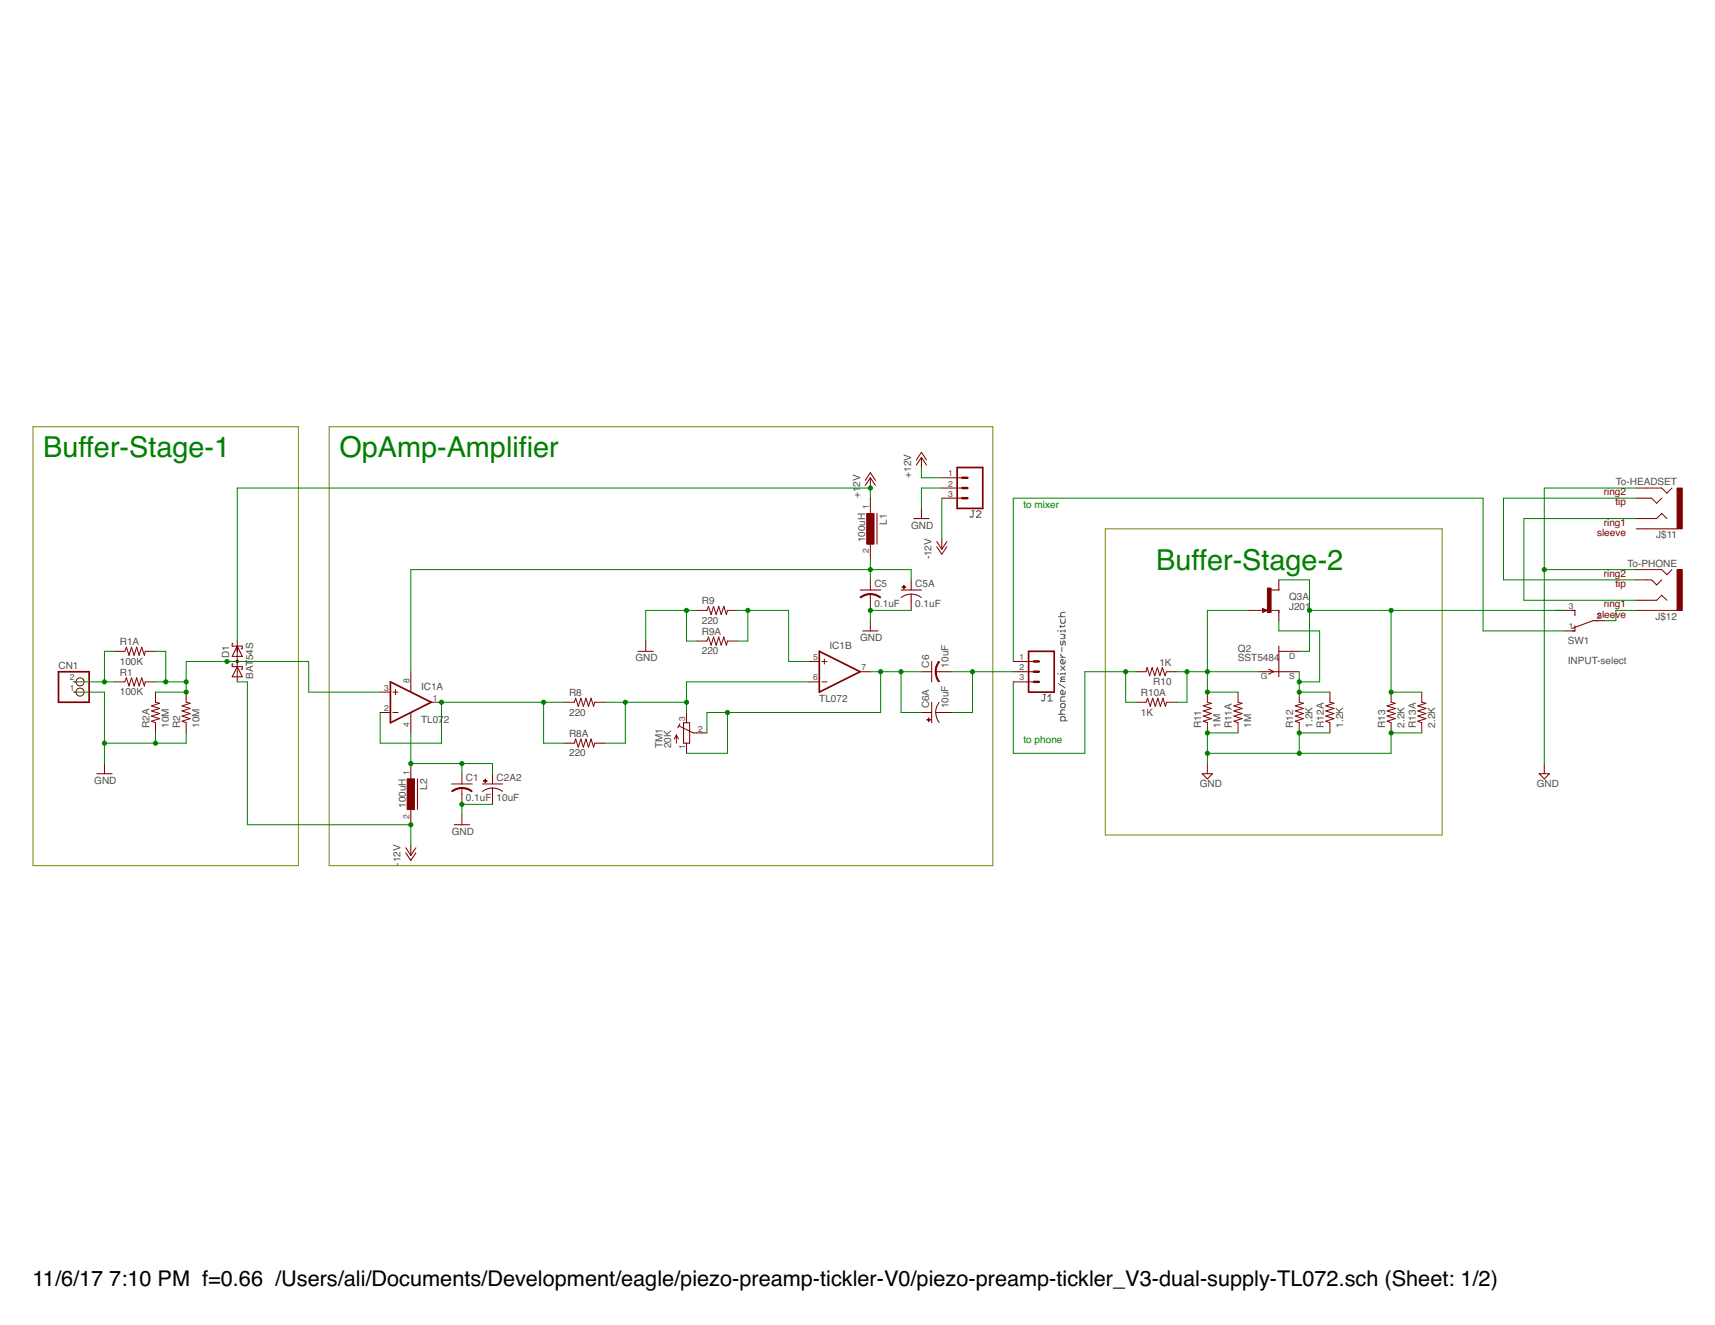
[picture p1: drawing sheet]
<svg xmlns="http://www.w3.org/2000/svg" width="279mm" height="216mm" viewBox="0 0 279 216" stroke-linecap="round" stroke-linejoin="round" font-family="sans-serif">
<path d="M5.4 69.5h43.2v71.6h-43.2zM53.6 69.5h108.2v71.6h-108.2zM180.1 86.2h54.8v49.9h-54.8z" fill="none" stroke="#808000" stroke-width=".16"/>
<g fill="none" stroke="#505050" stroke-width=".16">
<path d="M158.3 83.2h.4M158.5 83.2v.9l-.2 .2-.3-.2M159.1 83.4l.2-.2h.3l.2 .2v.2l-.7 .7h.7M173.5 99.8h-.5l-.2 .2v.3l.2 .2M170 113.2h.3M170.2 113.2v.8l-.2 .2-.3-.2M170.7 114.2h.7M170.7 113.5l.4-.3v1M172.3 109.8h.1M172.3 102.8h.1M172.4 116.4h1.1M172.4 111.4l1.1 .7"/>
<path d="M172.4 100.5h1.1M172.8 100.9v.5l.2 .2h.3l.2-.2v-.5M172.8 101.9v.4M172.8 104.4v.6l.2 .1 .2-.1v-.4l.1-.2 .2 .2v.5M172.8 106.6v.1l.4 .4M172.8 114.8l.2-.2h.3l.2 .2v.3l-.2 .2h-.3l-.2-.2zM172.8 108.5l.7 .7M172.8 107.1h.7M172.8 103.4h.5l.2 .1-.2 .2 .2 .2-.2 .2h-.5M173 110.7l-.2 .1v.2h.7M173 110.7h.5M173 105.5v.7"/>
<path d="M173.5 117.5v-.6l-.2-.1h-.3l-.2 .1v.6h1.1M173.5 102.8h-.7v.2M173.5 107.6v.4l-.2 .2h-.3l-.2-.2v-.4l.4-.1v.7M173.5 109.8h-.7v.2M173.5 112.6v.4l-.2 .2h-.3l-.2-.2v-.4l.4-.1v.7M173.5 113.5h-.5l-.2 .2v.6h.7M173.5 115.7h-.5l-.2 .2v.3l.2 .2M173.5 102.6v.4M173.5 109.6v.4M173.5 110.3h-.5l-.2 .2 .2 .2M173.5 108.5l-.7 .7M173.5 101.9l-.2 .2h-.7"/>
</g>
<g fill="none" stroke="#800000" stroke-width=".17">
<path d="M141 79.1l.8-1.2 .8 1.2M141 78.3l.8-1.3 .8 1.3M149.3 75.8l.8-1.3 .8 1.3M149.3 75l.8-1.3 .8 1.3M140.1 96.1h3.4M142.9 83.7v5M146.8 96.1h3.3M146.8 97.4a2.58 2.58 0 0 1 3.3 0M148.9 84.5h2.5M152.6 88.2l.8 1.3 .9-1.3M152.6 89.1l.8 1.2 .9-1.2M256.2 99.5h.4v.8"/>
<path d="M38 108.2h-.2v.4h1.7v.4h-.2M38 104.9h-.2v.4h1.7v.4h-.2M38.7 108.6l.8 1.7h-1.7zM38.7 105.3l.8 1.7h-1.7zM103.9 106.1h2.5M111.4 117.8h1v3.3h-1zM140.5 102.8h2.5M151.8 107.8v3.3M151.8 114.4v3.4M152.4 116.1a2.77 2.77 0 0 0 .6 1.6M153 114.5a2.6 2.6 0 0 0-.6 1.6M206.7 109l.8 .5-.8 .4"/>
<path d="M208.3 105.3v5M256.6 102v.8h-.4M260.3 101.1h-.8l-3.3 1.3M15.8 126.1h2.5M66.1 138.1l.8 1.3 .9-1.3M66.1 139l.8 1.2 .9-1.2M68 126.9v5M73.6 127.7h3.3M74 134.4h2.5M78.6 127.7h3.3M78.6 128.9a2.69 2.69 0 0 1 3.3 0M195.9 126.1h1.6l-.8 .8z"/>
<path d="M250.8 126.1h1.6l-.8 .8z"/>
</g>
<g fill="none" stroke="#800000" stroke-width=".16">
<path d="M141.8 77.9v1.6M150.1 74.5v1.7M153.4 79.5h3.4M153.4 77.9h3.4M266.6 79.5h4.1l.9 .8 .8-.8M113.5 99.5h1.7l.2-.7 .4 1.3 .4-1.3 .5 1.3 .4-1.3 .4 1.3 .4-1.3 .4 1.3 .2-.6h1.7M141.8 81.2v3.3M141.8 87.8v3.4M141.8 94.5v1.6M141.8 96.8v2.7M148.4 94.5v1.6M148.4 96.8v2.7"/>
<path d="M150.1 82.8v1.7M153.4 81.2h3.4M153.4 87.8v1.7M203.3 99.5h3.2M205.7 99.1l.8 .4-.8 .3zM207 99.5h1.3v1.6M208.3 94.5v1.6h-1.3M254.9 99.5h1.7M266.6 99.5h6.6M266.6 81.2h2.5l.8 .8 .8-.8M266.6 84.5h3.3l.8-.8 .9 .8M266.6 86.2h6.6"/>
<path d="M266.6 92.8h4.1l.9 .8 .8-.8M266.6 94.5h2.5l.8 .8 .8-.8M266.6 97.8h3.3l.8-.8 .9 .8M12 112.8h.4M12 111.1h.4M18.7 111.1h1.6l.3-.7 .4 1.4 .4-1.4 .4 1.4 .5-1.4 .4 1.4 .4-1.4 .4 1.4 .2-.7h1.6M18.7 106.1h1.6l.3-.6 .4 1.3 .4-1.3 .4 1.3 .5-1.3 .4 1.3 .4-1.3 .4 1.3 .2-.7h1.6M25.3 112.8v1.6l.7 .2-1.3 .4 1.3 .4-1.3 .4 1.3 .5-1.3 .4 1.3 .4-1.3 .4 .6 .3v1.6M30.3 112.8v1.6l.7 .2-1.3 .4 1.3 .4-1.3 .4 1.3 .5-1.3 .4 1.3 .4-1.3 .4 .6 .3v1.6M37 107.8h1.7M38.7 104.5v6.6M61.9 112.8h1.7"/>
<path d="M61.9 116.1h1.7M64 112.8h.9M64 116.1h.9M64.4 112.4v.8M66.9 109.5v3.3M66.9 116.1v3.3M70.3 114.4h1.6M91.9 114.4h1.7l.2-.6 .4 1.3 .4-1.3 .4 1.3 .5-1.3 .4 1.3 .4-1.3 .4 1.3 .2-.7h1.6M105.2 104.5v1.6M110.2 119.8v1.3M110.2 119.8l-.3 .6M110.2 119.8l.3 .6"/>
<path d="M110.6 118.3l2.3 1.1h2.3M110.7 118l-.3 .6M111.8 116.1v1.7M113.5 104.5h1.7l.2-.7 .4 1.3 .4-1.3 .5 1.3 .4-1.3 .4 1.3 .4-1.3 .4 1.3 .2-.6h1.7M131.8 107.8h1.7M131.8 111.1h1.7M133.9 107.8h.8M133.9 111.1h.8M134.3 107.4v.8M140.1 109.5h1.7M141.8 101.1v1.7M150.1 116.1h1.7"/>
<path d="M150.1 109.5h1.7M152.4 116.1h2.7M152.4 109.5h2.7M165.1 107.8h3.3M165.1 111.1h3.3M165.1 109.5h3.3M185.1 114.4h1.6l.3-.6 .4 1.3 .4-1.3 .4 1.3 .4-1.3 .4 1.3 .5-1.3 .4 1.3 .1-.7h1.7M185.1 109.5h1.6l.2-.7 .4 1.3 .4-1.3 .4 1.3 .5-1.3 .4 1.3 .4-1.3 .4 1.3 .2-.6h1.7M196.7 112.8v1.6l.7 .2-1.4 .4 1.4 .4-1.4 .4 1.4 .5-1.4 .4 1.4 .4-1.4 .4 .7 .3v1.6M201.7 112.8v1.6l.7 .2-1.4 .4 1.4 .4-1.4 .4 1.4 .5-1.4 .4 1.4 .4-1.4 .4 .7 .3v1.6M205 109.5h6.7M208.3 106.1h3.4"/>
<path d="M211.7 112.8v1.6l.6 .2-1.3 .4 1.3 .4-1.3 .4 1.3 .5-1.3 .4 1.3 .4-1.3 .4 .7 .3v1.6M216.7 112.8v1.6l.6 .2-1.3 .4 1.3 .4-1.3 .4 1.3 .5-1.3 .4 1.3 .4-1.3 .4 .7 .3v1.6M226.6 112.8v1.6l.7 .2-1.3 .4 1.3 .4-1.3 .4 1.3 .5-1.3 .4 1.3 .4-1.3 .4 .6 .3v1.6M231.6 112.8v1.6l.7 .2-1.3 .4 1.3 .4-1.3 .4 1.3 .5-1.3 .4 1.3 .4-1.3 .4 .6 .3v1.6M254.9 102.8h1.7M259.9 101.1h1.7M17 124.4v1.7M66.9 124.4v3.3M66.9 131.1v3.3M66.9 137.7v1.7M75.2 126.1v1.6M75.2 128.4v2.7"/>
<path d="M75.2 132.7v1.7M80.2 126.1v1.6M80.2 128.4v2.7M91.9 121.1h1.7l.2-.7 .4 1.4 .4-1.4 .4 1.4 .5-1.4 .4 1.4 .4-1.4 .4 1.4 .2-.7h1.6M111.8 121.1v1.6M196.7 124.4v1.7M251.6 124.4v1.7"/>
<circle cx="13" cy="112.8" r=".66"/>
<circle cx="13" cy="111.1" r=".66"/>
</g>
<path d="M155.9 76.2h4.2v6.6h-4.2zM9.5 109.5h5v4.9h-5zM63.6 111.1l6.7 3.3-6.7 3.4zM133.5 106.1l6.6 3.4-6.6 3.3zM167.6 106.1h4.1v6.7h-4.1z" fill="none" stroke="#800000" stroke-width=".28"/>
<g fill="#800000" stroke="#800000" stroke-width=".16">
<path d="M141.8 96.7l1.1 .2 .6 .4-.1 .1a2.77 2.77 0 0 0-1.6-.5z" fill-rule="evenodd"/>
<path d="M140.1 97.3l.2-.1a2.4 2.4 0 0 1 1.5-.5v.2a2.45 2.45 0 0 0-1.6 .5z" fill-rule="evenodd"/>
<path d="M152.9 107.8l.2 .1a2.64 2.64 0 0 0-.6 1.6h-.1a2.47 2.47 0 0 1 .5-1.7z" fill-rule="evenodd"/>
<path d="M152.4 109.5h.1a2.45 2.45 0 0 0 .6 1.5l-.2 .1a2.43 2.43 0 0 1-.5-1.6z" fill-rule="evenodd"/>
<path d="M75.2 128.3h.3a2.44 2.44 0 0 1 1.4 .6l-.1 .1a2.56 2.56 0 0 0-1.6-.5z" fill-rule="evenodd"/>
<path d="M73.6 128.9l.2-.1a2.49 2.49 0 0 1 1.4-.5v.2a2.82 2.82 0 0 0-1.5 .5z" fill-rule="evenodd"/>
<circle cx="38.6" cy="107.8" r=".21"/>
</g>
<g fill="#800000" stroke="#800000" stroke-width=".16">
<path d="M141.2 83.7h1.2v5h-1.2z"/>
<path d="M273.2 79.5h.9v6.7h-.9z"/>
<path d="M273.2 92.8h.9v6.7h-.9z"/>
<path d="M151.3 117v.6z"/>
<path d="M151 117.2h.6v.1h-.6z"/>
<path d="M206.5 95.8h.6v4h-.6z"/>
<path d="M147 95.6h.6v.1h-.6z"/>
<path d="M147.2 95.4h.1v.6h-.1z"/>
<path d="M66.3 126.9h1.2v5h-1.2z"/>
<path d="M78.8 127.2h.6v.1h-.6z"/>
<path d="M79 127h.1v.6h-.1z"/>
</g>
<path d="M156.8 79.5h.8M156.8 77.9h.8M156.8 81.2h.8M168.4 111.1h.8M168.4 109.5h.8M168.4 107.8h.8" fill="none" stroke="#800000" stroke-width=".4"/>
<path d="M206.2 99.5l-.4 .1v-.3l.5 .2" fill="none" stroke="#800000" stroke-width=".21"/>
<g fill="none" stroke="#008000" stroke-width=".16">
<path d="M150.1 76.2v1.7h3.3M153.4 79.5h-3.3v3.3M266.6 79.5h-15v44.9M111.8 99.5v5h1.7M113.5 99.5h-8.3v5M120.2 99.5h8.3v8.3h3.3M121.8 99.5v5h-1.6M141.8 81.2v-1.7h-103.1v25M141.8 91.2v3.3M148.4 99.5h-6.6v1.6M148.4 94.5v-1.7h-81.5v16.7M153.4 81.2v6.6"/>
<path d="M203.3 99.5h-6.6v13.3h5M208.3 94.5h5v11.6h-1.6M213.3 99.5h41.6M226.6 99.5v13.3h5M251.6 92.8h15M266.6 99.5h-3.4v1.6h-1.6M266.6 81.2h-21.7v13.3h21.7M266.6 84.5h-18.3v13.3h18.3M12 112.8h5v11.6M12 111.1h6.7M18.7 106.1h-1.7v5M25.3 112.8h5v-5h20v5h11.6"/>
<path d="M25.3 119.4v1.7M25.3 111.1h5M25.3 106.1h1.7v5M30.3 119.4v1.7h-13.3M38.7 111.1h1.6v23.3h26.6v3.3M66.9 119.4v5h13.3v1.7M88.6 114.4v6.7h3.3M91.9 114.4h-20v6.7h-10v-5M98.5 114.4h13.3M101.9 114.4v6.7h-3.4M118.5 116.1v6.6h-6.7M131.8 111.1h-20v5"/>
<path d="M141.8 109.5h8.3M143.5 109.5v6.6h-28.3v3.3M146.8 109.5v6.6h3.3M155.1 109.5h10M158.4 109.5v6.6h-3.3M183.4 109.5v4.9h1.7M185.1 109.5h-8.4v13.2h-11.6v-11.6M191.7 109.5h13.3M193.4 109.5v4.9h-1.7M201.7 119.4h-5v5M208.3 101.1v1.7h6.7v8.3h-3.3M211.7 109.5v3.3h5"/>
<path d="M216.7 119.4h-5v3.3M231.6 119.4h-5v3.3h-29.9M254.9 102.8h-13.3v-21.6h-76.5v26.6M75.2 124.4v1.7M80.2 131.1h-5v1.6"/>
</g>
<g fill="#008000" stroke="#008000" stroke-width=".16">
<circle cx="141.8" cy="99.5" r=".34"/>
<circle cx="17" cy="121.1" r=".34"/>
<circle cx="25.3" cy="121.1" r=".34"/>
<circle cx="211.7" cy="122.7" r=".34"/>
<circle cx="196.7" cy="122.7" r=".34"/>
<circle cx="196.7" cy="119.4" r=".34"/>
<circle cx="211.7" cy="119.4" r=".34"/>
<circle cx="226.6" cy="119.4" r=".34"/>
<circle cx="251.6" cy="92.8" r=".34"/>
<circle cx="75.2" cy="131.1" r=".34"/>
<circle cx="111.8" cy="99.5" r=".34"/>
<circle cx="141.8" cy="79.5" r=".34"/>
<circle cx="71.9" cy="114.4" r=".34"/>
<circle cx="88.6" cy="114.4" r=".34"/>
<circle cx="121.8" cy="99.5" r=".34"/>
<circle cx="111.8" cy="114.4" r=".34"/>
<circle cx="101.9" cy="114.4" r=".34"/>
<circle cx="158.4" cy="109.5" r=".34"/>
<circle cx="17" cy="111.1" r=".34"/>
<circle cx="118.5" cy="116.1" r=".34"/>
<circle cx="143.5" cy="109.5" r=".34"/>
<circle cx="146.8" cy="109.5" r=".34"/>
<circle cx="141.8" cy="92.8" r=".34"/>
<circle cx="30.3" cy="111.1" r=".34"/>
<circle cx="27" cy="111.1" r=".34"/>
<circle cx="30.3" cy="112.8" r=".34"/>
<circle cx="37" cy="107.8" r=".34"/>
<circle cx="211.7" cy="111.1" r=".34"/>
<circle cx="211.7" cy="112.8" r=".34"/>
<circle cx="196.7" cy="109.5" r=".34"/>
<circle cx="193.4" cy="109.5" r=".34"/>
<circle cx="196.7" cy="112.8" r=".34"/>
<circle cx="226.6" cy="99.5" r=".34"/>
<circle cx="213.3" cy="99.5" r=".34"/>
<circle cx="226.6" cy="112.8" r=".34"/>
<circle cx="183.4" cy="109.5" r=".34"/>
<circle cx="66.9" cy="124.4" r=".34"/>
<circle cx="75.2" cy="124.4" r=".34"/>
<circle cx="66.9" cy="134.4" r=".34"/>
</g>
<g font-size="4.7" fill="#008000">
<text x="7" y="74.5">Buffer-Stage-1</text>
<text x="55.3" y="74.5">OpAmp-Amplifer</text>
<text x="84.5" y="74.5">i</text>
<text x="188.4" y="92.8">Buffer-Stage-2</text>
</g>
<g font-size="3.5">
<text x="5.3" y="209.6">11/6/17</text>
<text x="17.8" y="209.6">7:10 PM f=0.66 /Users/ali/Documents/Development/eagle/piezo-preamp-tickler-V0/piezo-preamp-tickler_V3-dual-supply-TL072.sch (Sheet: 1/2)</text>
</g>
<g font-size="1.6" fill="#505050">
<text x="148.4" y="77.9" transform="rotate(-90 148.4 77.9)">+12V</text>
<text x="140.1" y="81.2" transform="rotate(-90 140.1 81.2)">+1</text>
<text x="140.1" y="79.3" transform="rotate(-90 140.1 79.3)">2V</text>
<text x="263.3" y="79">To-HEADSET</text>
<text x="141" y="88.4" transform="rotate(-90 141 88.4)">100uH</text>
<text x="144.5" y="85.5" transform="rotate(-90 144.5 85.5)">L1</text>
<text x="148.4" y="86.2">GND</text>
<text x="269.8" y="87.7">J$11</text>
<text x="142.5" y="95.7">C5</text>
<text x="149.1" y="95.7">C5A</text>
<text x="151.8" y="91.2" transform="rotate(-90 151.8 91.2)">-12V</text>
<text x="265.2" y="92.3">To-PHONE</text>
<text x="114.3" y="101.6">220</text>
<text x="114.3" y="98.5">R9</text>
<text x="142.5" y="98.9">0.1uF</text>
<text x="149.1" y="98.9">0.1uF</text>
<text x="210" y="99.5">J201</text>
<text x="210" y="97.8">Q3A</text>
<text x="269.7" y="101">J$12</text>
<text x="19.5" y="105.1">R1A</text>
<text x="37.3" y="107.3" transform="rotate(-90 37.3 107.3)">D1</text>
<text x="41.2" y="107.6" transform="rotate(-90 41.2 107.6)">54S</text>
<text x="103.5" y="107.8">GND</text>
<text x="114.3" y="106.6">220</text>
<text x="114.3" y="103.5">R9A</text>
<text x="135.1" y="105.7">IC1B</text>
<text x="140.1" y="104.5">GND</text>
<text x="201.7" y="107.8">SST5484</text>
<text x="201.7" y="106.2">Q2</text>
<text x="255.4" y="105">SW1</text>
<text x="9.5" y="109">CN1</text>
<text x="19.5" y="113.3">100K</text>
<text x="19.5" y="108.3">100K</text>
<text x="19.5" y="110.1">R1</text>
<text x="41.2" y="110.6" transform="rotate(-90 41.2 110.6)">BAT</text>
<text x="68.6" y="112.4">IC1A</text>
<text x="92.7" y="113.5">R8</text>
<text x="151.4" y="108.8" transform="rotate(-90 151.4 108.8)">C6</text>
<text x="154.5" y="108.8" transform="rotate(-90 154.5 108.8)">10uF</text>
<text x="185.9" y="113.5">R10A</text>
<text x="187.9" y="111.6">R10</text>
<text x="188.9" y="108.5">1K</text>
<text x="255.4" y="108.1">INPUT-select</text>
<text x="24.4" y="118.6" transform="rotate(-90 24.4 118.6)">R2A</text>
<text x="27.5" y="118.6" transform="rotate(-90 27.5 118.6)">10M</text>
<text x="29.3" y="118.6" transform="rotate(-90 29.3 118.6)">R2</text>
<text x="32.5" y="118.6" transform="rotate(-90 32.5 118.6)">10M</text>
<text x="68.6" y="117.8">TL07</text>
<text x="72.3" y="117.8">2</text>
<text x="92.7" y="116.6">220</text>
<text x="133.5" y="114.4">TL072</text>
<text x="151.4" y="115.4" transform="rotate(-90 151.4 115.4)">C6A</text>
<text x="154.5" y="115.4" transform="rotate(-90 154.5 115.4)">10uF</text>
<text x="185.9" y="116.6">1K</text>
<text x="195.7" y="118.6" transform="rotate(-90 195.7 118.6)">R11</text>
<text x="198.9" y="118.6" transform="rotate(-90 198.9 118.6)">1M</text>
<text x="200.7" y="118.6" transform="rotate(-90 200.7 118.6)">R11A</text>
<text x="203.8" y="118.6" transform="rotate(-90 203.8 118.6)">1M</text>
<text x="210.7" y="118.6" transform="rotate(-90 210.7 118.6)">R12</text>
<text x="213.8" y="118.6" transform="rotate(-90 213.8 118.6)">1.2K</text>
<text x="215.7" y="118.6" transform="rotate(-90 215.7 118.6)">R12A</text>
<text x="218.8" y="118.6" transform="rotate(-90 218.8 118.6)">1.2K</text>
<text x="225.7" y="118.6" transform="rotate(-90 225.7 118.6)">R13</text>
<text x="228.8" y="118.6" transform="rotate(-90 228.8 118.6)">2.2K</text>
<text x="230.7" y="118.6" transform="rotate(-90 230.7 118.6)">R13A</text>
<text x="233.8" y="118.6" transform="rotate(-90 233.8 118.6)">2.2K</text>
<text x="92.7" y="123.3">220</text>
<text x="92.7" y="120.1">R8A</text>
<text x="107.9" y="121.9" transform="rotate(-90 107.9 121.9)">TM1</text>
<text x="109.4" y="121.9" transform="rotate(-90 109.4 121.9)">20K</text>
<text x="15.4" y="127.7">GND</text>
<text x="66.1" y="131.6" transform="rotate(-90 66.1 131.6)">100uH</text>
<text x="69.6" y="128.7" transform="rotate(-90 69.6 128.7)">L2</text>
<text x="75.9" y="130.5">0.1uF 10uF</text>
<text x="75.9" y="127.3">C1</text>
<text x="80.9" y="127.3">C2A2</text>
<text x="195.4" y="128.2">GND</text>
<text x="250.3" y="128.2">GND</text>
<text x="73.6" y="136.1">GND</text>
<text x="65.3" y="141" transform="rotate(-90 65.3 141)">-12V</text>
</g>
<g font-size="1.6" fill="#008000">
<text x="166.7" y="82.8">to mixer</text>
<text x="166.7" y="121.1">to phone</text>
</g>
<g font-size="1.6" fill="#800000">
<text x="261.3" y="80.7">ring2</text>
<text x="263.2" y="82.3">tip</text>
<text x="260.2" y="87.3">sleeve</text>
<text x="261.3" y="85.7">ring1</text>
<text x="261.3" y="94">ring2</text>
<text x="263.2" y="95.6">tip</text>
<text x="260.2" y="100.6">sleeve</text>
<text x="261.3" y="99">ring1</text>
</g>
<g font-size="1.4" fill="#505050">
<text x="154.5" y="77.6">1</text>
<text x="141.6" y="83" transform="rotate(-90 141.6 83)">1</text>
<text x="154.5" y="79.3">2</text>
<text x="154.5" y="80.9">3</text>
<text x="141.6" y="90.1" transform="rotate(-90 141.6 90.1)">2</text>
<text x="255.6" y="99.2">3</text>
<text x="260.1" y="100.9">2</text>
<text x="132.5" y="107.6">5</text>
<text x="166.1" y="107.6">1</text>
<text x="210" y="107.4">D</text>
<text x="255.6" y="102.6">1</text>
<text x="11.4" y="110.9">2</text>
<text x="11.4" y="112.5">1</text>
<text x="62.6" y="112.5">3</text>
<text x="66.7" y="111.2" transform="rotate(-90 66.7 111.2)">8</text>
<text x="132.5" y="110.9">6</text>
<text x="140.4" y="109.2">7</text>
<text x="166.1" y="109.2">2</text>
<text x="166.1" y="110.9">3</text>
<text x="205.4" y="110.7">G</text>
<text x="210" y="110.7">S</text>
<text x="62.6" y="115.9">2</text>
<text x="66.7" y="118.4" transform="rotate(-90 66.7 118.4)">4</text>
<text x="70.5" y="114.2">1</text>
<text x="111.6" y="117.5" transform="rotate(-90 111.6 117.5)">3</text>
<text x="113.7" y="119.2">2</text>
<text x="111.6" y="122.1" transform="rotate(-90 111.6 122.1)">1</text>
<text x="66.7" y="126.2" transform="rotate(-90 66.7 126.2)">1</text>
<text x="66.7" y="133.4" transform="rotate(-90 66.7 133.4)">2</text>
</g>
</svg>
